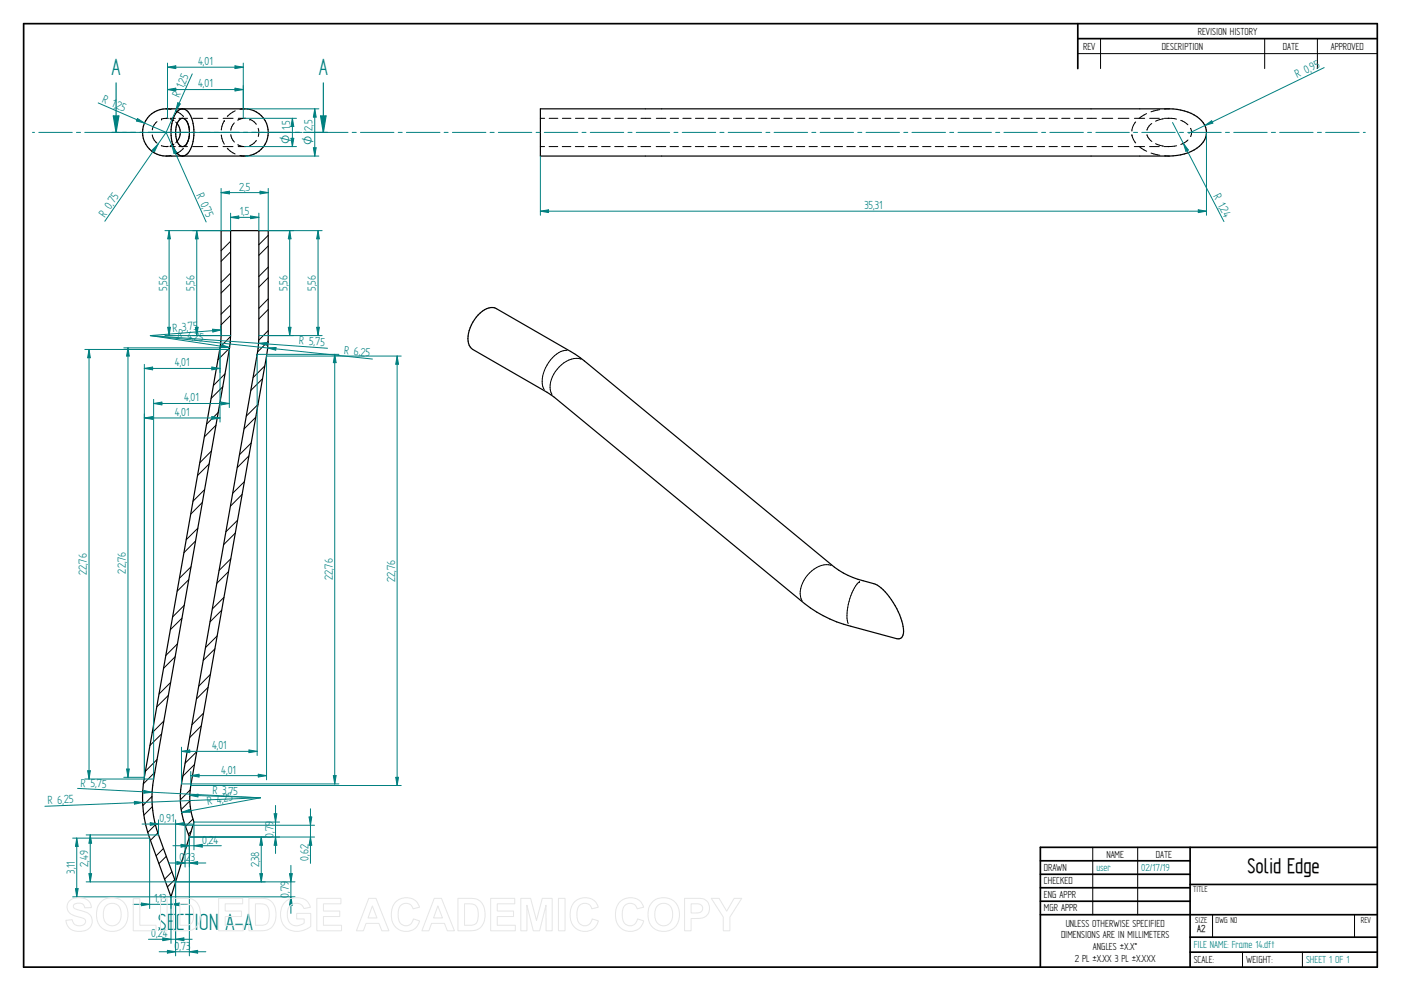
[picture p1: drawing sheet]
<svg xmlns="http://www.w3.org/2000/svg" width="594mm" height="420mm" viewBox="0 0 594 420" stroke-linecap="round" stroke-linejoin="round" font-family="sans-serif">
<g fill="none" stroke="#000" stroke-width=".72">
<path d="M10 10h574v400h-574zM457 10v19.1M457 16.4h127M504.6 359.2v50.8M584 359.2h-142.9v50.8M441.1 365h63.5M441.1 370.7h63.5M441.1 376.4h63.5M504.6 375h79.4M441.1 382.1h63.5M441.1 387.8h142.9M504.6 397.3h79.4"/>
<path d="M504.6 403.7h79.4"/>
</g>
<g fill="none" stroke="#000" stroke-width=".42">
<path d="M466.7 16.4v12.7M536.3 16.4v12.7M558.6 16.4v12.7M457 22.7h127M64.6 57.2v.4a5.3 5.3 0 0 0 2 3.1M66.6 51.6l-1.2 1.3-.8 2.2M68.5 50.5h.1M70.4 50.2h.8M70.4 46.1l2.1 .3M70.4 50.2l-1.9 .3M70.4 50.2h.9M72.1 50.2h2.3"/>
<path d="M72.2 50.4l1.5 .8M74.5 47l2 1.2 1.3 1.2M74.5 51.7l.6 .7M75.1 59.9l-.6 .6M75.9 50.2h3.6M79.1 51.1l1.3 4M80.4 57.2l-1.3 3.9M81.7 50.2h4.3M88.2 50.2h4.2M93.8 57.2l.3 1.5 1 2.4M94.6 50.2h4.2M95.1 51.1h.1"/>
<path d="M95.1 51.1l-1 2.5-.3 1.5M97.9 57.1l.4 1.5 1.1 1.6M99.3 52.1l-1 1.6-.4 1.5M99.7 47l-2 1.2-1.3 1.2M101 50.2h2.4M103.6 50.2h.2M103.8 46.1l-2 .3M104.2 50.2l-2.2 .2-1.2 .6M106 50.5h.1M106 50.6l1.7 1 1 1.1M108.7 59.5l-1 1.2-1.7 1M109.5 54.4l.3 1.7-.3 1.8"/>
<path d="M229.1 50.2h1.9M232.9 50.2h3.7M238.5 50.2h3.6M244 50.2h3.7M249.5 50.2h3.7M255.1 50.2h3.7M260.7 50.2h3.7M266.3 50.2h3.6M271.8 50.2h4.2M278.3 50.2h4.1M284.2 50.2h3.5M289.6 50.2h3.5"/>
<path d="M294.9 50.2h3.5M300.3 50.2h3.5M305.6 50.2h3.6M311 50.2h3.5M316.3 50.2h3.6M321.7 50.2h3.5M327 50.2h3.6M332.4 50.2h3.5M337.7 50.2h3.6M343.1 50.2h3.5M348.4 50.2h3.6M353.8 50.2h3.5"/>
<path d="M359.1 50.2h3.6M364.5 50.2h3.5M369.9 50.2h3.5M375.2 50.2h3.5M380.6 50.2h3.5M385.9 50.2h3.6M391.3 50.2h3.5M396.7 50.2h3.5M402 50.2h3.5M407.4 50.2h3.5M412.7 50.2h3.6M418.1 50.2h3.5"/>
<path d="M423.5 50.2h3.5M428.8 50.2h3.5M434.2 50.2h3.5M439.5 50.2h3.5M444.9 50.2h3.5M450.2 50.2h3.5M455.6 50.2h3.5M460.9 50.2h4M467.3 50.2h4.5M474.2 50.2h4.5M480 57.2h.1M480 55.2h.1"/>
<path d="M480 57.2l.6 2 1 1.4M481 50.2h4.4M481.6 51.7l-1 1.3-.6 2.1M486.2 48.2l-3.3 2M486.4 57.1l.8 1.7 1.2 1.2M487.5 50.2h4.1M488.4 52.4l-1.2 1-.8 1.8M491.8 46.5l-3.7 .9M493.4 50.3l-3.4 1.1M493.7 50.2l5.2 .3M495.8 46.1l-2 .1M500.7 51l1.7 .8 1.3 1.1"/>
<path d="M503.8 59.4l-3.1 1.9M504.8 54.4l.1 .2a3.8 3.8 0 0 1 0 3.3M68.4 61.8l2 .3M70.4 62.1h.8M71.3 62.1h-.9M72 62.1h2.3M72.4 65.9l-2 .3M73.8 61.1l-1.6 .7M75.9 62.1h3.6M77.8 62.9l-1.3 1.2-2 1.2M79.1 61.1h.1M81.7 62.1h4.2"/>
<path d="M88.1 62.1h4.3M94.6 62.1h4.2M96.4 62.9l1.3 1.2 2 1.2M100.8 61.3l1.2 .6 2.2 .2M101 62.1h2.3M101.7 65.9l2.1 .3M103.5 62.1h.3M106 61.7h.1M229.1 62.1h1.8M232.8 62.1h3.7M238.4 62.1h3.7M244 62.1h3.6"/>
<path d="M249.5 62.1h3.7M255.1 62.1h3.6M260.6 62.1h3.7M266.2 62.1h3.7M271.8 62.1h4.1M278.3 62.1h4M284.1 62.1h3.6M289.5 62.1h3.5M294.8 62.1h3.6M300.2 62.1h3.5M305.6 62.1h3.5M310.9 62.1h3.5"/>
<path d="M316.3 62.1h3.5M321.6 62.1h3.6M327 62.1h3.5M332.4 62.1h3.5M337.7 62.1h3.5M343.1 62.1h3.5M348.4 62.1h3.6M353.8 62.1h3.5M359.1 62.1h3.6M364.5 62.1h3.5M369.8 62.1h3.6M375.2 62.1h3.5"/>
<path d="M380.5 62.1h3.6M385.9 62.1h3.5M391.2 62.1h3.6M396.6 62.1h3.5M402 62.1h3.5M407.3 62.1h3.5M412.7 62.1h3.5M418 62.1h3.5M423.4 62.1h3.5M428.7 62.1h3.6M434.1 62.1h3.5M439.5 62.1h3.5"/>
<path d="M444.8 62.1h3.5M450.2 62.1h3.5M455.5 62.1h3.6M460.9 62.1h4M467.3 62.1h4.5M474.1 62.1h4.6M481 62.1h4.3M483 62.1l3.2 2M487.5 62.1h4.1M488.1 64.9l3.7 .9M490 60.9l3.5 1.1M493.7 62.1h2.1"/>
<path d="M493.8 66.1l2 .1M498.9 61.8l-3.5 .3M463.4 359.2v28.6M482.4 359.2v28.6M514.2 387.9v9.4M574.4 387.9v9.4M526.9 403.7v6.3M552.3 403.7v6.3"/>
</g>
<path d="M63.4 49.1a10.1 10.1 0 0 1 7-3h33.4a10 10 0 0 1 9.9 10.1 10 10 0 0 1-9.9 10h-33.4a10 10 0 0 1-9.2-6.2 10 10 0 0 1 2.2-10.9zM75.1 52.4a5.9 5.9 0 0 1 0 7.5M75.5 46.9a3 3 0 0 1 4.8 1.3 17.1 17.1 0 0 1-.5 16.6 3 3 0 0 1-2.9 1.3 3 3 0 0 1-2.5-2 16.9 16.9 0 0 1 .6-16.6zM76 50.9a2.05 2.05 0 0 1 2.2-.6 2.05 2.05 0 0 1 1.4 1.9 9.9 9.9 0 0 1-1 9.4 2.24 2.24 0 0 1-2.4 .2 2.24 2.24 0 0 1-1.1-2.1 10.1 10.1 0 0 1 .9-8.8zM229.1 46.1h266.7a16.9 16.9 0 0 1 15 6.9 7.5 7.5 0 0 1-3.3 9.8 21.1 21.1 0 0 1-11.7 3.4h-266.7z" fill="none" stroke="#000" stroke-width=".51"/>
<path d="M49.2 35.1v21h8.3M59.3 56.1h1.7M62.8 56.1h16.7M81.3 56.1h1.7M84.8 56.1h16.7M103.3 56.1h1.7M106.8 56.1h16.6M125.2 56.1h1.8M128.7 56.1h8.4" fill="none" stroke="#008080" stroke-width=".51"/>
<path d="M48 49.1h2.4l-1.2 7z" fill="#008080"/>
<path d="M137.1 35.1v21M48 49.1h2.4l-1.2 7z" fill="none" stroke="#008080" stroke-width=".51"/>
<path d="M135.9 49.1h2.4l-1.2 7z" fill="#008080"/>
<path d="M47.5 56.1h1.7M135.9 49.1h2.4l-1.2 7zM137.1 56.1h1.7" fill="none" stroke="#008080" stroke-width=".51"/>
<g fill="none" stroke="#000" stroke-width=".42">
<path d="M113.7 99.8l-3.9 4M97.8 106.8l-4 4M97.8 102.3l-4 4M97.8 115.8l-4 4M113.7 104.3l-3.9 3.9M113.7 117.7l-3.9 4M113.7 113.2l-3.9 4M97.8 120.3l-4 3.9M97.8 133.7l-4 4M97.8 129.2l-4 4M113.7 131.2l-3.9 4M113.7 126.7l-3.9 4"/>
<path d="M95.4 158.5l-4.9 4.9M97.3 147.6l-4.9 4.9M97.7 142.7l-4.3 4.4M112.3 155.2l-4.9 4.9M113.7 144.7l-4.5 4.5M113.7 140.2l-4 4M240.4 148.5a11.2 11.2 0 0 0-9.1 7.4 10.2 10.2 0 0 0-.5 9.3M246.4 152.3a9.5 9.5 0 0 0-10.1 4.2 9.9 9.9 0 0 0-2.2 10.7M92.5 174.9l-4.9 4.9M94.5 164l-5 4.9M108.4 177l-4.9 4.9M109.4 171.5l-5 4.9"/>
<path d="M111.3 160.6l-4.9 4.9M88.7 196.7l-4.9 4.9M89.7 191.2l-5 5M91.6 180.3l-5 5M105.5 193.3l-4.9 4.9M106.5 187.8l-4.9 5M85.8 213l-4.9 5M86.8 207.6l-5 4.9M102.7 209.6l-5 5M103.6 204.2l-4.9 4.9M82.9 229.4l-4.9 4.9M83.9 223.9l-5 5"/>
<path d="M97.9 236.9l-5 5M99.8 226l-5 4.9M100.7 220.6l-4.9 4.9M352.5 239.7a10.4 10.4 0 0 0-11 5.3 9.3 9.3 0 0 0-1.4 9.7M78.1 256.6l-4.9 5M80 245.7l-4.9 5M81 240.3l-4.9 4.9M94 258.7l-4.9 5M94.9 253.3l-4.9 4.9M96.9 242.4l-5 4.9M364.5 246.6h.1M364.5 246.6a20.9 20.9 0 0 0-4.8 17.8"/>
<path d="M74.3 278.4l-5 5M75.2 273l-4.9 4.9M77.2 262.1l-5 4.9M91.1 275.1l-4.9 4.9M92.1 269.6l-4.9 4.9M71.4 294.8l-4.9 4.9M72.3 289.3l-4.9 5M88.2 291.4l-4.9 4.9M89.2 286l-4.9 4.9M68.5 311.1l-4.9 5M69.5 305.7l-4.9 4.9M83.4 318.7l-4.9 4.9"/>
<path d="M85.3 307.8l-4.9 4.9M86.3 302.3l-4.9 5M64.5 337.7l-3.9 3.8M65.6 327.5l-4.8 4.8M66.6 322l-4.9 5M80.5 339.6l-3.7 3.6M80.6 334.9l-4.2 4.2M82.5 324.1l-5 5M64.6 342l-3.6 3.6M65.9 349.7l-3.3 3.2M66.9 353.1l-3.1 3.2M69.3 359.7l-3.1 3.1"/>
<path d="M81 352.5l-1.1 1.2M81.8 347.2l-3.1 3.2M70.5 363.1l-3.1 3M72.9 369.6l-3.1 3.1M74.1 372.9l-3.1 3.1"/>
</g>
<path d="M93.8 97.8h19.9v47.4l-.7 5.8-32.4 184.3a30.4 30.4 0 0 0 1.6 13.2l-9.7 31.7-9-24.9a50.2 50.2 0 0 1-2.3-25.7l32.1-182.1 .5-5.2zM97.8 97.8v44.5l-.6 5.9-32.1 182.1a45.6 45.6 0 0 0 2.1 23.7l7.3 19.9M109.8 97.8v44.5l-.3 5.3-32.5 184.8a37.6 37.6 0 0 0 3.3 22.5M202.8 133.5a6.9 6.9 0 0 1 7.7-2.6l31.5 18.1 3.9 2.6 108 88.9 3.7 2.5a49.4 49.4 0 0 0 13.7 4.7 27.8 27.8 0 0 1 11.1 15.6 7.9 7.9 0 0 1-.1 7l-.9 .5h-1.3l-19.3-5.3a51.8 51.8 0 0 1-19.6-9.6l-106.1-87.5-3.1-2.1-31.5-18.1a6.2 6.2 0 0 1-1.8-6.9l1.8-4.7z" fill="none" stroke="#000" stroke-width=".51"/>
<path d="M70.4 56.1l-26 37.7M67 61.1l-1.5 3.2-.9-.7z" fill="none" stroke="#008080" stroke-width=".42"/>
<path d="M67 61.1l-1.5 3.2-.9-.7z" fill="#008080"/>
<path d="M70.4 56.1l17 38M72.9 61.6l1.9 3-1 .5z" fill="none" stroke="#008080" stroke-width=".42"/>
<path d="M72.9 61.6l1.9 3-1 .5z" fill="#008080"/>
<path d="M81.5 31.3l-11.1 24.8M75.4 43.6l1 .5-1.9 2.9z" fill="none" stroke="#008080" stroke-width=".42"/>
<path d="M75.4 43.6l1 .5-1.9 2.9z" fill="#008080"/>
<path d="M41.6 43.6l28.8 12.5M58.3 50.2l2.9 2-3.4-.9z" fill="none" stroke="#008080" stroke-width=".42"/>
<path d="M58.3 50.2l2.9 2-3.4-.9z" fill="#008080"/>
<g fill="none" stroke="#008080" stroke-width=".42">
<path d="M71 26.8v19.3M99.6 27.9l3.6 .6-3.6 .6zM103.2 26.8v19.3M13.8 56.1h.8M16.5 56.1h14.1M32.4 56.1h1.8M35.9 56.1h14.2M51.9 56.1h1.7M55.4 56.1h14.2M71.4 56.1h1.7M74.9 56.1h14.2M90.9 56.1h1.7"/>
<path d="M94.4 56.1h14.2M110.4 56.1h1.7M113.9 56.1h14.2M129.9 56.1h1.7M133.4 56.1h14.2M149.3 56.1h1.8M152.9 56.1h14.1M168.9 56.1h1.7M172.3 56.1h14.3M188.3 56.1h1.7M191.8 56.1h14.2M207.8 56.1h1.7"/>
<path d="M211.3 56.1h14.2M227.3 56.1h1.7M230.8 56.1h14.2M246.8 56.1h1.7M250.3 56.1h14.2M266.3 56.1h1.7M269.8 56.1h14.2M285.8 56.1h1.7M289.3 56.1h14.2M305.3 56.1h1.7M308.8 56.1h14.2M324.8 56.1h1.7"/>
<path d="M328.2 56.1h14.3M344.2 56.1h1.7M347.8 56.1h14.1M363.7 56.1h1.8M367.2 56.1h14.2M383.2 56.1h1.7M386.7 56.1h14.2M402.7 56.1h1.7M406.2 56.1h14.2M422.2 56.1h1.7M425.7 56.1h14.2M441.7 56.1h1.7"/>
<path d="M445.2 56.1h14.2M461.2 56.1h1.7M464.7 56.1h14.2M480.6 56.1h1.8M484.2 56.1h14.1M500.2 56.1h1.7M503.6 56.1h14.3M519.6 56.1h1.7M523.1 56.1h14.2M539.1 56.1h1.7M542.6 56.1h14.2M558.6 56.1h1.7"/>
<path d="M562.1 56.1h14.2M578.1 56.1h.8"/>
</g>
<path d="M99.6 27.9l3.6 .6-3.6 .6z" fill="#008080"/>
<path d="M71 28.5l3.5-.6v1.2z" fill="none" stroke="#008080" stroke-width=".42"/>
<path d="M71 28.5l3.5-.6v1.2z" fill="#008080"/>
<path d="M71 28.5h32.2M71 36.2v14M99.6 37.4l3.6 .6-3.6 .6zM103.2 36.2v14" fill="none" stroke="#008080" stroke-width=".42"/>
<path d="M99.6 37.4l3.6 .6-3.6 .6z" fill="#008080"/>
<path d="M71 38l3.5-.6v1.2z" fill="none" stroke="#008080" stroke-width=".42"/>
<path d="M71 38l3.5-.6v1.2z" fill="#008080"/>
<path d="M71 38h32.2M103.8 46.1h31.4M103.8 66.2h31.4M132.9 62.7h1.2l-.6 3.5z" fill="none" stroke="#008080" stroke-width=".42"/>
<path d="M132.9 62.7h1.2l-.6 3.5z" fill="#008080"/>
<path d="M133.5 46.1l.6 3.6h-1.2z" fill="none" stroke="#008080" stroke-width=".42"/>
<path d="M133.5 46.1l.6 3.6h-1.2z" fill="#008080"/>
<path d="M103.8 50.2h21.9M123.4 58.6h1.2l-.6 3.5zM133.5 46.1v20.1M103.8 62.1h21.9" fill="none" stroke="#008080" stroke-width=".42"/>
<path d="M123.4 58.6h1.2l-.6 3.5z" fill="#008080"/>
<path d="M124 50.2l.6 3.4h-1.2z" fill="none" stroke="#008080" stroke-width=".42"/>
<path d="M124 50.2l.6 3.4h-1.2z" fill="#008080"/>
<path d="M124 50.2v11.9M97.8 90.4v7.4M106.2 91.6l3.6 .6-3.6 .5zM109.8 90.4v7.4" fill="none" stroke="#008080" stroke-width=".42"/>
<path d="M106.2 91.6l3.6 .6-3.6 .5z" fill="#008080"/>
<path d="M97.8 92.2l3.5-.6v1.1z" fill="none" stroke="#008080" stroke-width=".42"/>
<path d="M97.8 92.2l3.5-.6v1.1z" fill="#008080"/>
<path d="M93.8 79.9v17.9M113.7 79.9v17.9M93.8 81.7l3.5-.6v1.1zM97.8 92.2h12" fill="none" stroke="#008080" stroke-width=".42"/>
<path d="M93.8 81.7l3.5-.6v1.1z" fill="#008080"/>
<path d="M110.3 81.1l3.4 .6-3.4 .5z" fill="none" stroke="#008080" stroke-width=".42"/>
<path d="M110.3 81.1l3.4 .6-3.4 .5z" fill="#008080"/>
<path d="M93.8 81.7h19.9M113.7 97.8h22.9M134.9 97.8l.5 3.5h-1.1zM113.7 142.3h22.9" fill="none" stroke="#008080" stroke-width=".42"/>
<path d="M134.9 97.8l.5 3.5h-1.1z" fill="#008080"/>
<path d="M134.3 138.8h1.1l-.5 3.5z" fill="none" stroke="#008080" stroke-width=".42"/>
<path d="M134.3 138.8h1.1l-.5 3.5z" fill="#008080"/>
<path d="M109.8 97.8h14.8M122.8 97.8l.6 3.5h-1.1zM134.9 97.8v44.5M109.8 142.3h14.8" fill="none" stroke="#008080" stroke-width=".42"/>
<path d="M122.8 97.8l.6 3.5h-1.1z" fill="#008080"/>
<path d="M122.3 138.8h1.1l-.6 3.5z" fill="none" stroke="#008080" stroke-width=".42"/>
<path d="M122.3 138.8h1.1l-.6 3.5z" fill="#008080"/>
<path d="M69.9 97.8h23.9M122.8 97.8v44.5M71.1 138.8h1.2l-.6 3.5zM69.9 142.3h23.9" fill="none" stroke="#008080" stroke-width=".42"/>
<path d="M71.1 138.8h1.2l-.6 3.5z" fill="#008080"/>
<path d="M71.7 97.8l.6 3.5h-1.2z" fill="none" stroke="#008080" stroke-width=".42"/>
<path d="M71.7 97.8l.6 3.5h-1.2z" fill="#008080"/>
<path d="M71.7 97.8v44.5M81.7 97.8h16.1M82.8 138.8h1.2l-.6 3.5zM81.7 142.3h16.1" fill="none" stroke="#008080" stroke-width=".42"/>
<path d="M82.8 138.8h1.2l-.6 3.5z" fill="#008080"/>
<path d="M83.4 97.8l.6 3.5h-1.2z" fill="none" stroke="#008080" stroke-width=".42"/>
<path d="M83.4 97.8l.6 3.5h-1.2z" fill="#008080"/>
<path d="M83.4 97.8v44.5M63.7 142.3l94.2 9.9M113.5 147.5l3.5-.2-.1 1.2z" fill="none" stroke="#008080" stroke-width=".42"/>
<path d="M113.5 147.5l3.5-.2-.1 1.2z" fill="#008080"/>
<path d="M63.7 142.3l75.2 5.4M109.6 145.5l3.6-.3-.1 1.2z" fill="none" stroke="#008080" stroke-width=".42"/>
<path d="M109.6 145.5l3.6-.3-.1 1.2z" fill="#008080"/>
<path d="M63.7 142.3l33.7 5M94 146.2l3.4 1.1-3.6 .1z" fill="none" stroke="#008080" stroke-width=".42"/>
<path d="M94 146.2l3.4 1.1-3.6 .1z" fill="#008080"/>
<path d="M90.1 139.6l3.6 .3-3.5 .9zM93.5 138.1l.3 4.2M93.7 139.9l-30 2.4" fill="none" stroke="#008080" stroke-width=".42"/>
<path d="M90.1 139.6l3.6 .3-3.5 .9z" fill="#008080"/>
<path d="M52.5 147.5h40.8M52.5 329.6h8.7M53.7 326.1h1.1l-.5 3.5z" fill="none" stroke="#008080" stroke-width=".42"/>
<path d="M53.7 326.1h1.1l-.5 3.5z" fill="#008080"/>
<path d="M54.3 147.5l.5 3.5h-1.1z" fill="none" stroke="#008080" stroke-width=".42"/>
<path d="M54.3 147.5l.5 3.5h-1.1z" fill="#008080"/>
<path d="M54.3 147.5v182.1M61.2 154.5v175.1M61.2 156.2l3.5-.6v1.2zM93.3 147.5v10.4" fill="none" stroke="#008080" stroke-width=".42"/>
<path d="M61.2 156.2l3.5-.6v1.2z" fill="#008080"/>
<path d="M89.8 155.6l3.5 .6-3.5 .6z" fill="none" stroke="#008080" stroke-width=".42"/>
<path d="M89.8 155.6l3.5 .6-3.5 .6z" fill="#008080"/>
<path d="M61.2 156.2h32.1M97.2 148.2v24.6M65.1 169.3v161M65.1 171.1l3.6-.6v1.2z" fill="none" stroke="#008080" stroke-width=".42"/>
<path d="M65.1 171.1l3.6-.6v1.2z" fill="#008080"/>
<path d="M93.8 170.5l3.4 .6-3.4 .6z" fill="none" stroke="#008080" stroke-width=".42"/>
<path d="M93.8 170.5l3.4 .6-3.4 .6z" fill="#008080"/>
<path d="M93.3 147.5v31.4M61.2 175.5v154.1M61.2 177.2l3.5-.6v1.2zM65.1 171.1h32.1" fill="none" stroke="#008080" stroke-width=".42"/>
<path d="M61.2 177.2l3.5-.6v1.2z" fill="#008080"/>
<path d="M89.8 176.6l3.5 .6-3.5 .6z" fill="none" stroke="#008080" stroke-width=".42"/>
<path d="M89.8 176.6l3.5 .6-3.5 .6z" fill="#008080"/>
<path d="M36 148.2h61.2M61.2 177.2h32.1M36 330.3h29.1M37.2 326.8h1.1l-.5 3.5z" fill="none" stroke="#008080" stroke-width=".42"/>
<path d="M37.2 326.8h1.1l-.5 3.5z" fill="#008080"/>
<path d="M37.8 148.2l.5 3.5h-1.1z" fill="none" stroke="#008080" stroke-width=".42"/>
<path d="M37.8 148.2l.5 3.5h-1.1z" fill="#008080"/>
<path d="M37.8 148.2v182.1M109 150.2h34.7M141.9 150.2l.6 3.6h-1.2zM77 332.4h66.7" fill="none" stroke="#008080" stroke-width=".42"/>
<path d="M141.9 150.2l.6 3.6h-1.2z" fill="#008080"/>
<path d="M141.3 328.8h1.2l-.6 3.6z" fill="none" stroke="#008080" stroke-width=".42"/>
<path d="M141.3 328.8h1.2l-.6 3.6z" fill="#008080"/>
<path d="M113 151h57.1M141.9 150.2v182.2M168.4 151l.6 3.4h-1.2zM80.9 333h89.2" fill="none" stroke="#008080" stroke-width=".42"/>
<path d="M168.4 151l.6 3.4h-1.2z" fill="#008080"/>
<path d="M167.8 329.6h1.2l-.6 3.4z" fill="none" stroke="#008080" stroke-width=".42"/>
<path d="M167.8 329.6h1.2l-.6 3.4z" fill="#008080"/>
<path d="M113 151v179.6M168.4 151v182M80.9 327.1v5.9M109.5 328.3l3.5 .5-3.5 .6z" fill="none" stroke="#008080" stroke-width=".42"/>
<path d="M109.5 328.3l3.5 .5-3.5 .6z" fill="#008080"/>
<path d="M80.9 328.8l3.5-.5v1.1z" fill="none" stroke="#008080" stroke-width=".42"/>
<path d="M80.9 328.8l3.5-.5v1.1z" fill="#008080"/>
<path d="M109 150.2v170.1M77 316.8v15.6M105.6 318l3.4 .6-3.4 .5zM80.9 328.8h32.1" fill="none" stroke="#008080" stroke-width=".42"/>
<path d="M105.6 318l3.4 .6-3.4 .5z" fill="#008080"/>
<path d="M77 318.6l3.5-.6v1.1z" fill="none" stroke="#008080" stroke-width=".42"/>
<path d="M77 318.6l3.5-.6v1.1z" fill="#008080"/>
<path d="M77 318.6h32M80.5 337.2l29.9 1M80.5 337.2l3.5-.5-.1 1.2z" fill="none" stroke="#008080" stroke-width=".42"/>
<path d="M80.5 337.2l3.5-.5-.1 1.2z" fill="#008080"/>
<path d="M110.4 338.2l-33.4 6.2M77 344.4l3.3-1.2 .3 1.1z" fill="none" stroke="#008080" stroke-width=".42"/>
<path d="M77 344.4l3.3-1.2 .3 1.1z" fill="#008080"/>
<path d="M80.3 354.9h38.3M82.2 348.5h36.4M116.8 354.9l.6 3.5h-1.2z" fill="none" stroke="#008080" stroke-width=".42"/>
<path d="M116.8 354.9l.6 3.5h-1.2z" fill="#008080"/>
<path d="M116.2 345h1.2l-.6 3.5z" fill="none" stroke="#008080" stroke-width=".42"/>
<path d="M116.2 345h1.2l-.6 3.5z" fill="#008080"/>
<path d="M78.5 349.9h54.9M80.3 354.9h53.1M116.8 341.5v20.4M131.1 346.4h1.1l-.6 3.5z" fill="none" stroke="#008080" stroke-width=".42"/>
<path d="M131.1 346.4h1.1l-.6 3.5z" fill="#008080"/>
<path d="M131.6 354.9l.6 3.5h-1.1z" fill="none" stroke="#008080" stroke-width=".42"/>
<path d="M131.6 354.9l.6 3.5h-1.1z" fill="#008080"/>
<path d="M78.5 349.9v17.7M80.3 354.9v12.7M131.6 342.9v23.2M75 365.3l3.5 .6-3.5 .6z" fill="none" stroke="#008080" stroke-width=".42"/>
<path d="M75 365.3l3.5 .6-3.5 .6z" fill="#008080"/>
<path d="M80.3 365.9l3.5-.6v1.2z" fill="none" stroke="#008080" stroke-width=".42"/>
<path d="M80.3 365.9l3.5-.6v1.2z" fill="#008080"/>
<path d="M76.8 358l3.5 .6-3.5 .6zM80.3 354.9v5.4M82.2 348.5v11.8M71.5 365.9h15.8" fill="none" stroke="#008080" stroke-width=".42"/>
<path d="M76.8 358l3.5 .6-3.5 .6z" fill="#008080"/>
<path d="M82.2 358.6l3.6-.6v1.2z" fill="none" stroke="#008080" stroke-width=".42"/>
<path d="M82.2 358.6l3.6-.6v1.2z" fill="#008080"/>
<path d="M73.3 358.6h20.5M80.3 354.9h32.2M74.5 373.9h38M110.2 370.4h1.1l-.5 3.5z" fill="none" stroke="#008080" stroke-width=".42"/>
<path d="M110.2 370.4h1.1l-.5 3.5z" fill="#008080"/>
<path d="M110.8 354.9l.5 3.5h-1.1z" fill="none" stroke="#008080" stroke-width=".42"/>
<path d="M110.8 354.9l.5 3.5h-1.1z" fill="#008080"/>
<path d="M80.3 354.9v50.4M110.8 354.9v19M74.5 373.9v31.4M71 402.9l3.5 .6-3.5 .6z" fill="none" stroke="#008080" stroke-width=".42"/>
<path d="M71 402.9l3.5 .6-3.5 .6z" fill="#008080"/>
<path d="M80.3 403.5l3.5-.6v1.2z" fill="none" stroke="#008080" stroke-width=".42"/>
<path d="M80.3 403.5l3.5-.6v1.2z" fill="#008080"/>
<path d="M74.5 373.9h50.6M72.5 380.2h52.6M123.4 380.2l.5 3.6h-1.1zM67.5 403.5h19.8" fill="none" stroke="#008080" stroke-width=".42"/>
<path d="M123.4 380.2l.5 3.6h-1.1z" fill="#008080"/>
<path d="M122.8 370.4h1.1l-.5 3.5z" fill="none" stroke="#008080" stroke-width=".42"/>
<path d="M122.8 370.4h1.1l-.5 3.5z" fill="#008080"/>
<path d="M74.5 373.9v26.1M123.4 366.9v20.4M69 397.6l3.5 .6-3.5 .6zM72.5 380.2v19.8" fill="none" stroke="#008080" stroke-width=".42"/>
<path d="M69 397.6l3.5 .6-3.5 .6z" fill="#008080"/>
<path d="M74.5 398.2l3.5-.6v1.2z" fill="none" stroke="#008080" stroke-width=".42"/>
<path d="M74.5 398.2l3.5-.6v1.2z" fill="#008080"/>
<path d="M30.8 355.3h32.7M32 376.8h1.1l-.6 3.4zM30.8 380.2h41.7M62.9 398.2h18.6" fill="none" stroke="#008080" stroke-width=".42"/>
<path d="M32 376.8h1.1l-.6 3.4z" fill="#008080"/>
<path d="M32.5 355.3l.6 3.6h-1.1z" fill="none" stroke="#008080" stroke-width=".42"/>
<path d="M32.5 355.3l.6 3.6h-1.1z" fill="#008080"/>
<path d="M32.5 355.3v24.9M36.5 354h30.7M36.5 373.9h38M37.7 370.4h1.2l-.6 3.5z" fill="none" stroke="#008080" stroke-width=".42"/>
<path d="M37.7 370.4h1.2l-.6 3.5z" fill="#008080"/>
<path d="M38.3 354l.6 3.5h-1.2z" fill="none" stroke="#008080" stroke-width=".42"/>
<path d="M38.3 354l.6 3.5h-1.2z" fill="#008080"/>
<path d="M38.3 354v19.9M63.5 355.3v29.9M72.5 380.2v5M72.5 383.4l3.5-.5v1.1z" fill="none" stroke="#008080" stroke-width=".42"/>
<path d="M72.5 383.4l3.5-.5v1.1z" fill="#008080"/>
<path d="M59.9 382.9l3.6 .5-3.6 .6z" fill="none" stroke="#008080" stroke-width=".42"/>
<path d="M59.9 382.9l3.6 .5-3.6 .6z" fill="#008080"/>
<path d="M67.2 347.6v6.4M74.5 347.6v26.3M74.5 349.4l3.5-.6v1.1zM56.5 383.4h23" fill="none" stroke="#008080" stroke-width=".42"/>
<path d="M74.5 349.4l3.5-.6v1.1z" fill="#008080"/>
<path d="M63.7 348.8l3.5 .6-3.5 .5z" fill="none" stroke="#008080" stroke-width=".42"/>
<path d="M63.7 348.8l3.5 .6-3.5 .5z" fill="#008080"/>
<path d="M32.9 334.3l77.5 3.9M61 335.2l3.5 .7-3.5 .4zM60.2 349.4h21.3" fill="none" stroke="#008080" stroke-width=".42"/>
<path d="M61 335.2l3.5 .7-3.5 .4z" fill="#008080"/>
<path d="M57 339.8l3.5 .4-3.5 .8zM110.4 338.2l-91.4 3.6" fill="none" stroke="#008080" stroke-width=".42"/>
<path d="M57 339.8l3.5 .4-3.5 .8z" fill="#008080"/>
<path d="M497.2 51.9l21.8 42M501.8 60.8l2.1 2.8-1 .6z" fill="none" stroke="#008080" stroke-width=".42"/>
<path d="M501.8 60.8l2.1 2.8-1 .6z" fill="#008080"/>
<path d="M561.5 28.7l-57.4 27.8M510.9 53.2l2.9-2 .5 1z" fill="none" stroke="#008080" stroke-width=".42"/>
<path d="M510.9 53.2l2.9-2 .5 1z" fill="#008080"/>
<path d="M511.6 56.1v35.2M229.1 66.2v25.1M229.1 89.5l3.5-.6v1.2z" fill="none" stroke="#008080" stroke-width=".42"/>
<path d="M229.1 89.5l3.5-.6v1.2z" fill="#008080"/>
<path d="M508.1 88.9l3.5 .6-3.5 .6z" fill="none" stroke="#008080" stroke-width=".42"/>
<path d="M508.1 88.9l3.5 .6-3.5 .6z" fill="#008080"/>
<path d="M229.1 89.5h282.5" fill="none" stroke="#008080" stroke-width=".42"/>
<g fill="none" stroke="#e6e6e6" stroke-width=".42">
<path d="M29.6 381.8a6.5 6.5 0 0 1 8.5 .8l.6 2.2-2.8 .1a2.7 2.7 0 0 0-2.1-2 2.7 2.7 0 0 0-2.7 1.1 1.87 1.87 0 0 0 2.2 1.8l1.4 .4a4.4 4.4 0 0 1 4 6.2 6.4 6.4 0 0 1-9.1 1.3l-1.2-1.8-.5-1.7 2.7-.3a2.94 2.94 0 0 0 2.6 2.6 2.94 2.94 0 0 0 3.1-1.9 2.67 2.67 0 0 0-2.9-1.8 4.9 4.9 0 0 1-5-4.3l.4-1.6zM42.8 382.4a6.9 6.9 0 0 1 8.3-.8 6.9 6.9 0 0 1 3 7.7 6.7 6.7 0 0 1-8 5.5 6.7 6.7 0 0 1-5.1-8.3 6.1 6.1 0 0 1 1.8-4.1zM44.8 384.2a3.9 3.9 0 0 1 4.6-.8 3.9 3.9 0 0 1 2 4.3 3.8 3.8 0 0 1-1.9 4.3 3.8 3.8 0 0 1-4.6-.7 6.6 6.6 0 0 1-.1-7.1zM56.5 381h2.8v11.3h6.9v2.3h-9.7zM68.1 380.9h2.8v13.7h-2.8zM73.5 380.9h5a5.9 5.9 0 0 1 6.5 7 5.9 5.9 0 0 1-6.3 6.7h-5.2zM76.3 383.2h1.8a3.4 3.4 0 0 1 4 3.9v1.2a3.2 3.2 0 0 1-3.8 4h-2zM92.7 380.9h10.2v2.3h-7.4v3h6.9v2.4h-6.9v3.7h7.7v2.3h-10.5zM105.5 380.9h5.1a5.9 5.9 0 0 1 6.4 7 5.9 5.9 0 0 1-6.3 6.7h-5.2zM108.3 383.2h1.9a3.4 3.4 0 0 1 4 3.9v1.2a3.2 3.2 0 0 1-3.8 4h-2.1zM120.9 382.4a7.3 7.3 0 0 1 9.7 .1l1 2.2-2.7 .5a3.7 3.7 0 0 0-4.6-2 3.7 3.7 0 0 0-2.5 4.4 4.2 4.2 0 0 0 2.2 4.5 4.2 4.2 0 0 0 5-.8v-1.7h-3.2v-2.3h6v5.4a8.1 8.1 0 0 1-11.8-.8 8.3 8.3 0 0 1 .9-9.5zM134.4 380.9h10.2v2.3h-7.4v3h6.9v2.4h-6.9v3.7h7.6v2.3h-10.4z"/>
<path d="M156.4 380.9h3l5.5 13.7h-3l-1.2-3.1h-5.5l-1.1 3.1h-3zM157.9 384.1l1.9 5.1h-3.7zM167.7 382.5a6 6 0 0 1 10.2 2.1l-2.8 .7a3.2 3.2 0 0 0-3.9-2.2 3.2 3.2 0 0 0-2.4 3.8 4.6 4.6 0 0 0 2.5 5.5 3.2 3.2 0 0 0 4-2.8l2.6 .8a6.1 6.1 0 0 1-7.2 4.3 6.1 6.1 0 0 1-4.8-6.8 7.7 7.7 0 0 1 1.8-5.4zM184.1 380.9h3.1l5.5 13.7h-3l-1.2-3.1h-5.5l-1.1 3.1h-3zM185.7 384.1l1.9 5.1h-3.8zM194.2 380.9h5a5.9 5.9 0 0 1 6.5 7 5.9 5.9 0 0 1-6.3 6.7h-5.2zM197 383.2h1.8a3.4 3.4 0 0 1 4 3.9v1.2a3.2 3.2 0 0 1-3.8 4h-2zM208.1 380.9h10.2v2.3h-7.4v3h6.9v2.4h-6.9v3.7h7.6v2.3h-10.4zM220.8 380.9h4.2l2.5 9.3 2.4-9.3h4.2v13.7h-2.5l-.1-10.8-2.7 10.8h-2.7l-2.7-10.8v10.8h-2.6zM236.8 380.9h2.8v13.7h-2.8zM243.5 382.5a6 6 0 0 1 10.2 2.1l-2.8 .7a3.2 3.2 0 0 0-3.8-2.2 3.2 3.2 0 0 0-2.4 3.8 4.6 4.6 0 0 0 2.4 5.5 3.2 3.2 0 0 0 4-2.8l2.6 .8a6.1 6.1 0 0 1-7.2 4.3 6.1 6.1 0 0 1-4.7-6.8 7.7 7.7 0 0 1 1.7-5.4zM262.7 382.5a6 6 0 0 1 10.2 2.1l-2.7 .7a3.2 3.2 0 0 0-3.9-2.2 3.2 3.2 0 0 0-2.4 3.8 4.6 4.6 0 0 0 2.4 5.5 3.2 3.2 0 0 0 4-2.8l2.7 .8a6.1 6.1 0 0 1-7.2 4.3 6.1 6.1 0 0 1-4.8-6.8 7.7 7.7 0 0 1 1.7-5.4z"/>
<path d="M276.7 382.4a6.9 6.9 0 0 1 8.3-.8 6.9 6.9 0 0 1 3 7.7 6.7 6.7 0 0 1-8.1 5.5 6.7 6.7 0 0 1-5.1-8.3 6.1 6.1 0 0 1 1.9-4.1zM278.7 384.2a3.9 3.9 0 0 1 4.6-.8 3.9 3.9 0 0 1 1.9 4.3 3.8 3.8 0 0 1-1.8 4.3 3.8 3.8 0 0 1-4.7-.7 6.6 6.6 0 0 1 0-7.1zM290.3 380.9h5.2a4.4 4.4 0 0 1 5.4 4.3 4.4 4.4 0 0 1-5.4 4.2h-2.4v5.2h-2.8zM293.1 383.2h1.8a2.1 2.1 0 0 1 2.6 .6 2.1 2.1 0 0 1 0 2.6 3.4 3.4 0 0 1-2.9 .7h-1.5zM301.6 380.9h3.3l3.2 5.4 3.2-5.4h3.2l-5 7.9v5.8h-2.8v-5.8z"/>
</g>
<g font-size="11.3" fill="#008080">
<text x="47.3" y="31.7">A</text>
<text x="135.2" y="31.7">A</text>
<text x="66.9" y="394.3">SECTION A-A</text>
</g>
<text font-size="10.1" x="529" y="370.2">Solid Edge</text>
<g font-size="5.6" fill="#008080">
<text x="84" y="27.6">4,01</text>
<text x="78.5" y="35.9" transform="rotate(-66 78.5 35.9)">25</text>
<text x="550.1" y="33.2" transform="rotate(-26 550.1 33.2)">R 0,</text>
<text x="556.3" y="30.2" transform="rotate(-26 556.3 30.2)">95</text>
<text x="76" y="41.5" transform="rotate(-66 76 41.5)">R 1,</text>
<text x="84" y="37.1">4,01</text>
<text x="43.1" y="43.3" transform="rotate(23 43.1 43.3)">R 1,</text>
<text x="48.8" y="45.8" transform="rotate(23 48.8 45.8)">25</text>
<text x="123.1" y="55.2" transform="rotate(-90 123.1 55.2)">1,5</text>
<text x="132.6" y="55.5" transform="rotate(-90 132.6 55.5)">2,5</text>
<text x="83.2" y="82.5" transform="rotate(66 83.2 82.5)">R 0,</text>
<text x="101.4" y="80.8">2,5</text>
<text x="514.4" y="83.1" transform="rotate(63 514.4 83.1)">R 1,</text>
<text x="48.3" y="86.6" transform="rotate(-55 48.3 86.6)">75</text>
<text x="86" y="88.8" transform="rotate(66 86 88.8)">75</text>
<text x="366.5" y="88.6">35,31</text>
<text x="517.3" y="88.7" transform="rotate(63 517.3 88.7)">24</text>
<text x="44.4" y="92.3" transform="rotate(-55 44.4 92.3)">R 0,</text>
<text x="101.7" y="91.3">1,5</text>
<text x="70.8" y="123.4" transform="rotate(-90 70.8 123.4)">5,56</text>
<text x="82.5" y="123.4" transform="rotate(-90 82.5 123.4)">5,56</text>
<text x="122" y="123.4" transform="rotate(-90 122 123.4)">5,56</text>
<text x="134" y="123.4" transform="rotate(-90 134 123.4)">5,56</text>
<text x="73.2" y="140.6" transform="rotate(-4 73.2 140.6)">R 3,</text>
<text x="75.3" y="143.1" transform="rotate(9 75.3 143.1)">R 4,</text>
<text x="79.8" y="140.1" transform="rotate(-4 79.8 140.1)">75</text>
<text x="82" y="144.1" transform="rotate(9 82 144.1)">25</text>
<text x="126.8" y="145.9" transform="rotate(4 126.8 145.9)">R 5,</text>
<text x="133.6" y="146.4" transform="rotate(4 133.6 146.4)">75</text>
<text x="74.2" y="155.3">4,01</text>
<text x="145.8" y="150.1" transform="rotate(6 145.8 150.1)">R 6,</text>
<text x="152.7" y="150.8" transform="rotate(6 152.7 150.8)">25</text>
<text x="78.1" y="170.2">4,01</text>
<text x="74.2" y="176.3">4,01</text>
<text x="36.9" y="243.9" transform="rotate(-90 36.9 243.9)">22,76</text>
<text x="53.4" y="243.2" transform="rotate(-90 53.4 243.2)">22,76</text>
<text x="141.1" y="246" transform="rotate(-90 141.1 246)">22,76</text>
<text x="167.5" y="246.6" transform="rotate(-90 167.5 246.6)">22,76</text>
<text x="89.9" y="317.7">4,01</text>
<text x="93.8" y="328">4,01</text>
<text x="34.2" y="333.5" transform="rotate(3 34.2 333.5)">R 5,</text>
<text x="40.9" y="333.8" transform="rotate(3 40.9 333.8)">75</text>
<text x="20.2" y="340.9" transform="rotate(-2 20.2 340.9)">R 6,</text>
<text x="27.2" y="340.7" transform="rotate(-2 27.2 340.7)">25</text>
<text x="88.1" y="341.5" transform="rotate(-10 88.1 341.5)">R 4,</text>
<text x="90.1" y="336.6" transform="rotate(2 90.1 336.6)">R 3,</text>
<text x="94.9" y="340.2" transform="rotate(-10 94.9 340.2)">25</text>
<text x="96.7" y="336.9" transform="rotate(2 96.7 336.9)">75</text>
<text x="67.7" y="348.5">0,91</text>
<text x="85.7" y="357.7">0,24</text>
<text x="115.9" y="355.2" transform="rotate(-90 115.9 355.2)">0,79</text>
<text x="76.1" y="365">0,23</text>
<text x="130.8" y="364.9" transform="rotate(-90 130.8 364.9)">0,62</text>
<text x="31.7" y="370.5" transform="rotate(-90 31.7 370.5)">3,11</text>
<text x="37.4" y="367.5" transform="rotate(-90 37.4 367.5)">2,49</text>
<text x="109.9" y="367.8" transform="rotate(-90 109.9 367.8)">2,38</text>
<text x="65.3" y="382.6">1,13</text>
<text x="122.5" y="380.6" transform="rotate(-90 122.5 380.6)">0,79</text>
<text x="64.2" y="397.3">0,24</text>
<text x="74" y="402.6">0,73</text>
</g>
<g font-size="5.4" fill="#008080">
<text x="123.1" y="61.2" transform="rotate(-90 123.1 61.2)">O</text>
<text x="132.6" y="61.6" transform="rotate(-90 132.6 61.6)">O</text>
</g>
<g font-size="4.9">
<text x="507.9" y="14.7">REVISION HISTORY</text>
<text x="459.3" y="21">REV</text>
<text x="492.7" y="21">DESCRIPTION</text>
<text x="544" y="21">DATE</text>
<text x="564.3" y="21">APPROVED</text>
<text x="469.1" y="363.6">NAME</text>
<text x="490.1" y="363.6">DATE</text>
<text x="442.7" y="369.3">DRAWN</text>
<text x="442.7" y="375">CHECKED</text>
<text x="442.7" y="380.7">ENG APPR</text>
<text x="442.7" y="386.4">MGR APPR</text>
<text x="451.9" y="392.9">UNLESS OTHERWISE SPECIFIED</text>
<text x="449.9" y="397.9">DIMENSIONS ARE IN MILLIMETERS</text>
<text x="455.7" y="407.8">2 PL ±X.XX 3 PL ±X.XXX</text>
<text x="463.5" y="402.9">ANGLES ±X.X°</text>
<text x="506.2" y="408.3">SCALE:</text>
<text x="528.4" y="408.3">WEIGHT:</text>
</g>
<g font-size="4.9" fill="#008080">
<text x="464.9" y="369.3">user</text>
<text x="483.9" y="369.3">02/17/19</text>
<text x="506.2" y="402">FILE NAME: Frame 14.dft</text>
<text x="553.8" y="408.4">SHEET 1 OF 1</text>
</g>
<text font-size="4.8" x="507.7" y="395.3">A2</text>
<g font-size="4.1">
<text x="505.9" y="378.3">TITLE</text>
<text x="506.9" y="391.1">SIZE</text>
<text x="515.4" y="391.1">DWG NO</text>
<text x="577" y="391.1">REV</text>
</g>
</svg>
